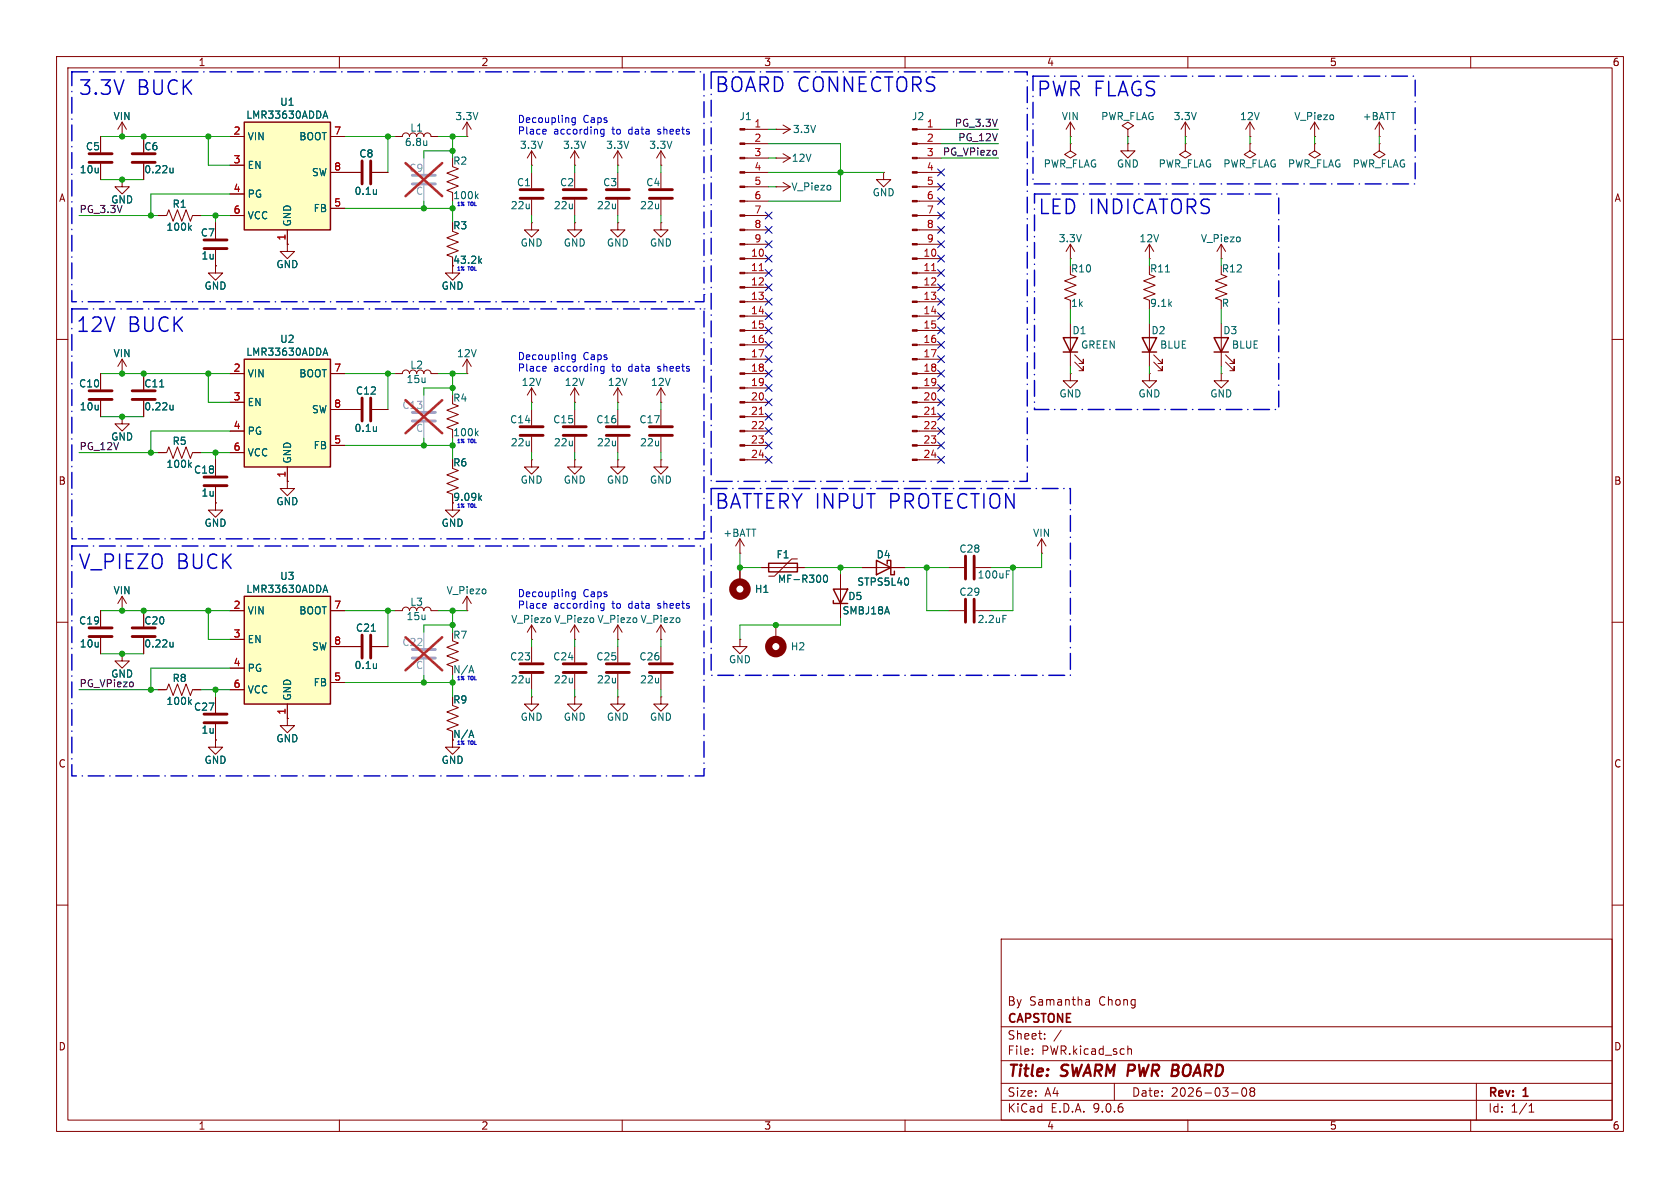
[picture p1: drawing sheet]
<svg xmlns="http://www.w3.org/2000/svg" width="297mm" height="210mm" viewBox="0 0 297 210" stroke-linecap="round" stroke-linejoin="round" font-family="sans-serif">
<g fill="none" stroke="#840000" stroke-width=".18">
<path d="M10 10h277v190h-277zM12 12h273v186h-273zM60 10v2M110 10v2M160 10v2M210 10v2M260 10v2M80 29.5l1 .3-2 .8 2 .8-2 .7 2 .8-2 .8 1 .3M109.2 39.4v1.2h1.3l-1.3 1.3-1.3-1.3h1.3M109.2 39.4h.1M109.2 29.2h.1M109.2 26.7v2.5"/>
<path d="M109.2 30.5v2.8M109.2 35.3v2.8M109.2 26.7l-.7 1.2M109.2 26.7l.8 1.2M131.7 22.9h4.2M131.7 25.4h4.2M131.7 27.9h4.2M131.7 30.5h4.2M131.7 33h4.2M131.7 35.6h4.2M131.7 38.1h4.2M189.2 24.1h.1"/>
<path d="M189.2 25.4v1.3l1 .6-1 .6-1-.6 1-.6M189.2 25.4h.1M189.2 21.6v2.5M189.2 21.6l-.7 1.3M189.2 21.6l.8 1.3M199.4 25.4v1.3h1.3l-1.3 1.2-1.3-1.2h1.3M199.4 25.4h.1M199.4 22.9l1-.7-1-.6-1 .6 1 .7v1.2M199.4 24.1h.1M232.4 24.1h.1M232.4 21.6l-.8 1.3M232.4 21.6l.8 1.3"/>
<path d="M232.4 21.6v2.5M243.8 24.1h.1M243.8 25.4v1.3l1.1 .6-1.1 .6-1-.6 1-.6M243.8 25.4h.1M243.8 21.6l-.7 1.3M243.8 21.6l.8 1.3M243.8 21.6v2.5M80 40.9l1 .4-2 .7 2 .8-2 .8 2 .7-2 .8 1 .4M80 47v1.3h1.3l-1.3 1.2-1.3-1.2h1.3M131.7 40.6h4.2M131.7 43.2h4.2M131.7 45.7h4.2"/>
<path d="M131.7 48.3h4.2M131.7 50.8h4.2M131.7 53.3h4.2M131.7 55.9h4.2M131.7 58.4h4.2M189.2 57.2v7.6M10 60h2M82.5 66h.1M82.5 63.5l-.7 1.3M82.5 63.5l.8 1.3M82.5 63.5v2.5M94 71.1h.1"/>
<path d="M94 68.6l-.8 1.3M94 68.6l.7 1.3M94 68.6v2.5M101.6 71.1h.1M101.6 68.6l-.8 1.3M101.6 68.6l.8 1.3M101.6 68.6v2.5M109.2 72.4v2.8M109.2 77.2v2.8M131.7 61h4.2M131.7 63.5h4.2M131.7 66h4.2"/>
<path d="M131.7 68.6h4.2M131.7 71.1h4.2M131.7 73.7h4.2M131.7 76.2h4.2M131.7 78.7h4.2M189.2 66v1.3h1.3l-1.3 1.3-1.2-1.3h1.2M189.2 66h.1M190 64l1.5 1.5v-.7v.7h-.7M190 62.7l1.5 1.6v-.8v.8h-.7M203.2 66v1.3h1.3l-1.3 1.3-1.3-1.3h1.3M203.2 66h.1M215.9 66v1.3h1.3l-1.3 1.3-1.3-1.3h1.3"/>
<path d="M215.9 66h.1M285 60h2M130.8 97.8h.1M130.8 95.3l-.8 1.2M130.8 95.3l.8 1.2M130.8 95.3v2.5M131.7 81.3h4.2M141 98.8h-1l-3.1 3.1h-1M184.1 97.8h.1M184.1 95.3l-.7 1.2M184.1 95.3l.8 1.2M184.1 95.3v2.5"/>
<path d="M10 110h2M17.8 108v2.7M17.8 112.8v2.8M21.6 115.6v1.2h1.3l-1.3 1.3-1.3-1.3h1.3M21.6 115.6h.1M21.6 108h.1M21.6 105.4l-.8 1.3M21.6 105.4l.8 1.3M21.6 105.4v2.6M25.4 108v2.7M25.4 112.8v2.8M61 114.3h2.8"/>
<path d="M65.8 114.3h2.8M69.8 108h1.3a.64 .64 0 0 1 .7-.7 .64 .64 0 0 1 .6 .7 .64 .64 0 0 1 .6-.7 .64 .64 0 0 1 .7 .7 .64 .64 0 0 1 .6-.7 .64 .64 0 0 1 .6 .7 .64 .64 0 0 1 .7-.7 .64 .64 0 0 1 .6 .7h1.3M80 113.3l1 .4-2 .7 2 .8-2 .8 2 .7-2 .8 1 .4M82.5 108h.1M82.5 105.4v2.6M82.5 105.4l-.7 1.3M82.5 105.4l.8 1.3M94 114.3v2.8M94 119.1v2.8M101.6 114.3v2.8M101.6 119.1v2.8M116.8 113h.1"/>
<path d="M116.8 110.5l-.7 1.3M116.8 110.5l.8 1.3M116.8 110.5v2.5M116.8 114.3v2.8M116.8 119.1v2.8M130.8 113v1.3h1.3l-1.3 1.3-1.3-1.3h1.3M130.8 113h.1M130.8 100.3v2.6M134.6 100.3h7.6M137.2 110.5v2.5M148.6 101.6v7.6M152.4 100.3h7.6"/>
<path d="M167.6 100.3h2.8M167.6 108h2.8M172.5 100.3h2.8M172.5 108h2.8M285 110h2M27.9 121.9h1.6l.3-1 .8 2 .8-2 .7 2 .8-2 .8 2 .3-1h1.6M38.1 130.8v1.3h1.3l-1.3 1.3-1.3-1.3h1.3M38.1 130.8h.1M38.1 123.2v2.8M38.1 128v2.8M80 130.8v1.3h1.3l-1.3 1.3-1.3-1.3h1.3M80 124.7l1 .4-2 .8 2 .7-2 .8 2 .7-2 .8 1 .4"/>
<path d="M94 123.2v1.3h1.2l-1.2 1.2-1.3-1.2h1.3M94 123.2h.1M116.8 123.2v1.3h1.3l-1.3 1.2-1.2-1.2h1.2M116.8 123.2h.1M10 160h2M177 166h108v32h-108zM192.1 176.7h.3l.2 .2v.8M192.6 177.6l-.5 .1M192.6 177.1h-.5M285 160h2M60 198v2M110 198v2"/>
<path d="M160 198v2M177 194.5h108M177 191.5h108M177 187.5h108M177 181.5h108M182.5 186.3v.1M182.5 185.5v.1M184.7 183.6v.1M184.7 182.8v.1M187.6 182.1l-1.3 2M197 191.5v3M199.4 185.5l.2-.1 .4 .1v.9"/>
<path d="M210 198v2M217.7 193.2h1.2M219.7 192.4l.2-.1a.81 .81 0 0 1 .6 .6 .81 .81 0 0 1-.3 .8l-.2 .1a.81 .81 0 0 1-.3-1.4zM221.2 192.9l-.2-.2 .2-.4 .5 .1 .1 .2-.3 .3M221.2 192.9l-.2 .3v.5l.2 .1 .5-.1 .1-.2-.1-.4-.2-.2M221.2 192.9h.3M260 198v2M261 191.5v6.5M270.3 196.6h.9M270.3 195.5l.4-.4v1.5"/>
</g>
<path d="M207.2 189.2h.7M207.4 188.2h.6M207.9 189.2l.3 .1M208.1 190.1l-1 .1M208.1 189.1l-.2 .1" fill="none" stroke="#840000" stroke-width=".4"/>
<g fill="#840000" stroke="#840000" stroke-width=".18">
<path d="M130.8 22.7h.9v.3h-.9z"/>
<path d="M130.8 25.3h.9v.2h-.9z"/>
<path d="M130.8 27.8h.9v.3h-.9z"/>
<path d="M130.8 30.4h.9v.2h-.9z"/>
<path d="M130.8 32.9h.9v.2h-.9z"/>
<path d="M130.8 35.4h.9v.3h-.9z"/>
<path d="M130.8 38h.9v.2h-.9z"/>
<path d="M130.8 40.5h.9v.3h-.9z"/>
<path d="M130.8 43.1h.9v.2h-.9z"/>
<path d="M130.8 45.6h.9v.2h-.9z"/>
<path d="M130.8 48.1h.9v.3h-.9z"/>
<path d="M130.8 50.7h.9v.2h-.9z"/>
<path d="M130.8 53.2h.9v.3h-.9z"/>
<path d="M130.8 55.8h.9v.2h-.9z"/>
<path d="M130.8 58.3h.9v.2h-.9z"/>
<path d="M130.8 60.8h.9v.3h-.9z"/>
<path d="M130.8 63.4h.9v.2h-.9z"/>
<path d="M130.8 65.9h.9v.3h-.9z"/>
<path d="M130.8 68.5h.9v.2h-.9z"/>
<path d="M130.8 71h.9v.2h-.9z"/>
<path d="M130.8 73.5h.9v.3h-.9z"/>
<path d="M130.8 76.1h.9v.2h-.9z"/>
<path d="M130.8 78.6h.9v.3h-.9z"/>
<path d="M130.8 81.2h.9v.2h-.9z"/>
</g>
<path d="M134.2 47.8h.8M134.2 73.2h.8" fill="none" stroke="#a90000" stroke-width=".18"/>
<g fill="none" stroke="#840000" stroke-width=".51">
<path d="M107.2 33.5h4.1M107.2 35.1h4.1M107.2 75.4h4.1M107.2 77h4.1M170.7 98.3v4.1M172.2 98.3v4.1M15.7 111h4.1M15.7 112.5h4.1M23.4 111h4M23.4 112.5h4M64 112.3v4M65.5 112.3v4"/>
<path d="M91.9 117.3h4.1M91.9 118.9h4.1M99.6 117.3h4M99.6 118.9h4M114.8 117.3h4.1M114.8 118.9h4.1M170.7 105.9v4.1M172.2 105.9v4.1M36.1 126.2h4M36.1 127.8h4"/>
</g>
<g fill="none" stroke="#006464" stroke-width=".18">
<path d="M84.2 34.6l.3 .5M84.5 34.3l-.4 .5M84.8 46.1l.3 .5M85.1 45.7l-.4 .5M30.6 113.5v.9M30.6 114.3l-.4 .1M65.6 111.6h.8M66.6 117.3v.9M66.6 118.1h-.1M83 118.6h.6M83.3 117.7l.4 1.2M145.7 101.8l.2-.1a.68 .68 0 0 1 .4 .6 .68 .68 0 0 1-.4 .6l-.2-.1-.1-.3z"/>
<path d="M160.5 102.3l.1 .4-.1 .6M177.3 108.8h.6M177.9 101.5h.4M177.9 100.9h.6M33.5 124l.3 .5M33.8 123.7l-.4 .5M83 130h.6M83.3 129.1l.4 1.3"/>
</g>
<path d="M188 59.7h2.5l-1.3 2.5zM188 62.2h2.5M135.9 99.6h5.1v1.5h-5.1zM154.9 99.1l2.6 1.2-2.6 1.3zM156.8 99.7v-.6h.7v2.5h.6v-.6M147.3 106.2v.5h2.6M147.3 104.1h2.6l-1.3 2.6z" fill="none" stroke="#840000" stroke-width=".25"/>
<g fill="none" stroke="#840000" stroke-width="1.3">
<circle cx="130.8" cy="104.1" r="1.27"/>
<circle cx="137.2" cy="114.3" r="1.27"/>
</g>
<path d="M72.9 72.9h4.1M72.9 74.4h4.1M72.9 114.8h4.1M72.9 116.3h4.1" fill="none" stroke="#a1a1a1" stroke-width=".51"/>
<path d="M74.9 69.9v2.7M74.9 74.7v2.8M74.9 111.8v2.8M74.9 116.6v2.8" fill="none" stroke="#a1a1a1" stroke-width=".18"/>
<path d="M71.7 70.7l6.5 5.9M78.2 70.7l-6.5 5.9M71.7 112.6l6.5 5.9M78.2 112.6l-6.5 5.9" fill="none" stroke="#e12e31" stroke-width=".46"/>
<path d="M43.2 105.4h15.2v19.1h-15.2z" fill="#ffffc2"/>
<path d="M43.2 105.4h15.2v19.1h-15.2z" fill="none" stroke="#840000" stroke-width=".25"/>
<g fill="none" stroke="#840000" stroke-width=".18">
<path d="M17.8 24.1v2.8M17.8 29v2.8M21.6 24.1h.1M21.6 31.8v1.2h1.3l-1.3 1.3-1.3-1.3h1.3M21.6 31.8h.1M21.6 21.6l-.8 1.3M21.6 21.6l.8 1.3M21.6 21.6v2.5M25.4 24.1v2.8M25.4 29v2.8M27.9 38.1h1.6l.3-1 .8 2 .8-2 .7 2 .8-2 .8 2 .3-1h1.6M38.1 39.4v2.8"/>
<path d="M61 30.5h2.8M65.8 30.5h2.8M69.8 24.1h1.3a.64 .64 0 0 1 .7-.6 .64 .64 0 0 1 .6 .6 .64 .64 0 0 1 .6-.6 .64 .64 0 0 1 .7 .6 .64 .64 0 0 1 .6-.6 .64 .64 0 0 1 .6 .6 .64 .64 0 0 1 .7-.6 .64 .64 0 0 1 .6 .6h1.3M82.5 24.1h.1M82.5 21.6l-.7 1.3M82.5 21.6l.8 1.3M82.5 21.6v2.5M116.8 29.2h.1M116.8 39.4v1.2h1.3l-1.3 1.3-1.2-1.3h1.2M116.8 39.4h.1M116.8 26.7l-.7 1.2M116.8 26.7l.8 1.2"/>
<path d="M116.8 26.7v2.5M116.8 30.5v2.8M116.8 35.3v2.8M137.2 33h.1M137.2 27.9h.1M137.2 22.9h.1M137.2 22.9h2.5M137.2 27.9h2.5M137.2 33h2.5M138.4 32.3l1.3 .7M138.4 27.2l1.3 .7M138.4 22.1l1.3 .8"/>
<path d="M139.7 33l-1.3 .8M139.7 27.9l-1.3 .8M139.7 22.9l-1.3 .7M156.2 30.5v1.3h1.3l-1.3 1.2-1.3-1.2h1.3M156.2 30.5h.1M162.2 30.5h4.2M162.2 22.9h4.2M162.2 25.4h4.2M162.2 27.9h4.2M162.2 33h4.2M162.2 35.6h4.2M162.2 38.1h4.2"/>
<path d="M221 24.1h.1M221 21.6l-.8 1.3M221 21.6l.7 1.3M221 21.6v2.5M232.4 25.4v1.3l1 .6-1 .6-1-.6 1-.6M232.4 25.4h.1M38.1 47v1.3h1.3l-1.3 1.2-1.3-1.2h1.3M38.1 47h.1M38.1 44.2v2.8M50.8 43.2v1.3h1.3l-1.3 1.2-1.3-1.2h1.3M50.8 43.2h.1M162.2 40.6h4.2"/>
<path d="M162.2 43.2h4.2M162.2 45.7h4.2M162.2 48.3h4.2M162.2 50.8h4.2M162.2 53.3h4.2M162.2 55.9h4.2M162.2 58.4h4.2M17.8 66v2.8M17.8 70.9v2.8M21.6 66h.1M21.6 73.7v1.2h1.3l-1.3 1.3-1.3-1.3h1.3M21.6 73.7h.1"/>
<path d="M21.6 63.5v2.5M21.6 63.5l-.8 1.3M21.6 63.5l.8 1.3M25.4 66v2.8M25.4 70.9v2.8M61 72.4h2.8M65.8 72.4h2.8M69.8 66h1.3a.64 .64 0 0 1 .7-.6 .64 .64 0 0 1 .6 .6 .64 .64 0 0 1 .6-.6 .64 .64 0 0 1 .7 .6 .64 .64 0 0 1 .6-.6 .64 .64 0 0 1 .6 .6 .64 .64 0 0 1 .7-.6 .64 .64 0 0 1 .6 .6h1.3M94 72.4v2.8M94 77.2v2.8M101.6 72.4v2.8M101.6 77.2v2.8"/>
<path d="M116.8 72.4v2.8M116.8 77.2v2.8M162.2 66h4.2M162.2 61h4.2M162.2 63.5h4.2M162.2 68.6h4.2M162.2 71.1h4.2M162.2 73.7h4.2M162.2 76.2h4.2M162.2 78.7h4.2M50.8 85.1v1.3h1.3l-1.3 1.2-1.3-1.2h1.3M50.8 85.1h.1"/>
<path d="M80 82.8l1 .4-2 .7 2 .8-2 .8 2 .7-2 .8 1 .4M80 88.9v1.3h1.3l-1.3 1.2-1.3-1.2h1.3M94 81.3v1.3h1.2l-1.2 1.2-1.3-1.2h1.3M94 81.3h.1M109.2 81.3v1.3h1.3l-1.3 1.2-1.3-1.2h1.3M109.2 81.3h.1M116.8 81.3v1.3h1.3l-1.3 1.2-1.2-1.2h1.2M116.8 81.3h.1M162.2 81.3h4.2M40.6 108h2.6M40.6 113h2.6M40.6 118.1h2.6"/>
<path d="M58.4 108h2.6M58.4 114.3h2.6M94 113h.1M94 110.5v2.5M94 110.5l-.8 1.3M94 110.5l.7 1.3M40.6 121.9h2.6M50.8 127v1.3h1.3l-1.3 1.2-1.3-1.2h1.3M50.8 127h.1M50.8 124.5v2.5M58.4 120.7h2.6M109.2 123.2v1.3h1.3l-1.3 1.2-1.3-1.2h1.3"/>
<path d="M109.2 123.2h.1"/>
</g>
<g fill="none" stroke="#006464" stroke-width=".18">
<path d="M30.6 29.7v.9M30.6 30.4l-.4 .2M33.8 39.9l-.4 .4M66.6 33.5v.9M66.6 34.2l-.1 .1M75.4 24.9v.8M75.4 25.6v.1M33.5 40.2l.3 .5M28.2 68.4h.8M30.6 71.6v.9M30.6 72.3l-.4 .2M66.6 75.4v.9"/>
<path d="M66.6 76.2h-.1M84.8 88l.3 .5M85.1 87.6l-.4 .5M57.2 104.4h.6M57.5 103.4l.4 1.3"/>
</g>
<g fill="none" stroke="#840000" stroke-width=".51">
<path d="M15.7 27.2h4.1M15.7 28.7h4.1M23.4 27.2h4M23.4 28.7h4M64 28.4v4.1M65.5 28.4v4.1M114.8 33.5h4.1M114.8 35.1h4.1M36.1 42.4h4M36.1 43.9h4M15.7 69.1h4.1M15.7 70.6h4.1"/>
<path d="M23.4 69.1h4M23.4 70.6h4M64 70.4v4M65.5 70.4v4M91.9 75.4h4.1M91.9 77h4.1M99.6 75.4h4M99.6 77h4M114.8 75.4h4.1M114.8 77h4.1"/>
</g>
<g fill="#840000" stroke="#840000" stroke-width=".18">
<path d="M161.3 22.7h.9v.3h-.9z"/>
<path d="M161.3 25.3h.9v.2h-.9z"/>
<path d="M161.3 27.8h.9v.3h-.9z"/>
<path d="M161.3 30.4h.9v.2h-.9z"/>
<path d="M161.3 32.9h.9v.2h-.9z"/>
<path d="M161.3 35.4h.9v.3h-.9z"/>
<path d="M161.3 38h.9v.2h-.9z"/>
<path d="M161.3 40.5h.9v.3h-.9z"/>
<path d="M161.3 43.1h.9v.2h-.9z"/>
<path d="M161.3 45.6h.9v.2h-.9z"/>
<path d="M161.3 48.1h.9v.3h-.9z"/>
<path d="M161.3 50.7h.9v.2h-.9z"/>
<path d="M161.3 53.2h.9v.3h-.9z"/>
<path d="M161.3 55.8h.9v.2h-.9z"/>
<path d="M161.3 58.3h.9v.2h-.9z"/>
<path d="M161.3 60.8h.9v.3h-.9z"/>
<path d="M161.3 63.4h.9v.2h-.9z"/>
<path d="M161.3 65.9h.9v.3h-.9z"/>
<path d="M161.3 68.5h.9v.2h-.9z"/>
<path d="M161.3 71h.9v.2h-.9z"/>
<path d="M161.3 73.5h.9v.3h-.9z"/>
<path d="M161.3 76.1h.9v.2h-.9z"/>
<path d="M161.3 78.6h.9v.3h-.9z"/>
<path d="M161.3 81.2h.9v.2h-.9z"/>
</g>
<path d="M164.7 47.8h.7M164.7 73.2h.7" fill="none" stroke="#a90000" stroke-width=".18"/>
<path d="M43.2 21.6h15.2v19h-15.2z" fill="#ffffc2"/>
<path d="M43.2 21.6h15.2v19h-15.2z" fill="none" stroke="#840000" stroke-width=".25"/>
<path d="M40.6 24.1h2.6M40.6 29.2h2.6M40.6 34.3h2.6M40.6 38.1h2.6M58.4 24.1h2.6M58.4 30.5h2.6M58.4 36.8h2.6M50.8 40.6v2.6" fill="none" stroke="#840000" stroke-width=".18"/>
<path d="M57.5 19.6l.4 1.3M57.2 20.5h.6" fill="none" stroke="#006464" stroke-width=".18"/>
<path d="M43.2 63.5h15.2v19.1h-15.2z" fill="#ffffc2"/>
<path d="M201.9 59.7h2.6l-1.3 2.5zM214.6 59.7h2.6l-1.3 2.5zM43.2 63.5h15.2v19.1h-15.2zM201.9 62.2h2.6M214.6 62.2h2.6" fill="none" stroke="#840000" stroke-width=".25"/>
<g fill="none" stroke="#840000" stroke-width=".18">
<path d="M17.8 24.1v2.8M17.8 29v2.8M21.6 31.8h.1M21.6 24.1h.1M25.4 24.1v2.8M25.4 29v2.8M27.9 38.1h1.3M34.3 38.1h1.3M38.1 39.4v2.8M40.6 24.1h2.6M40.6 29.2h2.6M40.6 34.3h2.6"/>
<path d="M40.6 38.1h2.6M58.4 24.1h2.6M58.4 30.5h5.4M58.4 36.8h2.6M65.8 30.5h2.8M94 39.4v1.2h1.2l-1.2 1.3-1.3-1.3h1.3M94 39.4h.1M94 29.2h.1M94 26.7v2.5M94 30.5v2.8M94 35.3v2.8M94 26.7l-.8 1.2"/>
<path d="M94 26.7l.7 1.2M101.6 39.4v1.2h1.3l-1.3 1.3-1.3-1.3h1.3M101.6 39.4h.1M101.6 29.2h.1M101.6 26.7v2.5M101.6 30.5v2.8M101.6 35.3v2.8M101.6 26.7l-.8 1.2M101.6 26.7l.8 1.2M209.5 24.1h.1M209.5 25.4v1.3l1.1 .6-1.1 .6-1-.6 1-.6M209.5 25.4h.1"/>
<path d="M209.5 21.6l-.7 1.3M209.5 21.6l.8 1.3M209.5 21.6v2.5M221 25.4v1.3l1 .6-1 .6-1-.6 1-.6M221 25.4h.1M38.1 47h.1M38.1 44.2v2.8M50.8 43.2h.1M50.8 40.6v2.6M189.2 45.7h.1M189.2 48.5l1 .4-2 .8 2 .7-2 .8 2 .7-2 .8 1 .4M189.2 43.2l-.7 1.3"/>
<path d="M189.2 43.2l.8 1.3M189.2 43.2v2.5M203.2 45.7h.1M203.2 48.5l1 .4-2 .8 2 .7-2 .8 2 .7-2 .8 1 .4M203.2 43.2l-.8 1.3M203.2 43.2l.8 1.3M203.2 43.2v2.5M203.2 57.2v7.6M215.9 48.5l1 .4-2 .8 2 .7-2 .8 2 .7-2 .8 1 .4M215.9 45.7h.1M215.9 43.2l-.8 1.3M215.9 43.2l.8 1.3"/>
<path d="M215.9 43.2v2.5M215.9 57.2v7.6M17.8 66v2.8M17.8 70.9v2.8M21.6 73.7h.1M21.6 66h.1M25.4 66v2.8M25.4 70.9v2.8M40.6 66h2.6M40.6 71.1h2.6M40.6 76.2h2.6M58.4 66h2.6"/>
<path d="M58.4 72.4h5.4M58.4 78.7h2.6M65.8 72.4h2.8M80 71.4l1 .4-2 .7 2 .8-2 .7 2 .8-2 .8 1 .3M109.2 71.1h.1M109.2 68.6v2.5M109.2 68.6l-.7 1.3M109.2 68.6l.8 1.3M116.8 71.1h.1M116.8 68.6l-.7 1.3M116.8 68.6l.8 1.3M116.8 68.6v2.5"/>
<path d="M204 64l1.5 1.5v-.7v.7h-.8M204 62.7l1.5 1.6v-.8v.8h-.8M216.7 64l1.5 1.5v-.7v.7h-.8M216.7 62.7l1.5 1.6v-.8v.8h-.8M27.9 80h1.6l.3-1 .8 2 .8-2 .7 2 .8-2 .8 2 .3-1h1.6M38.1 88.9v1.3h1.3l-1.3 1.2-1.3-1.2h1.3M38.1 88.9h.1M38.1 81.3v2.8M38.1 86.1v2.8M40.6 80h2.6M50.8 85.1h.1M50.8 82.6v2.5"/>
<path d="M101.6 81.3v1.3h1.3l-1.3 1.2-1.3-1.2h1.3M101.6 81.3h.1M17.8 108v2.7M17.8 112.8v2.8M21.6 108h.1M21.6 115.6h.1M25.4 108v2.7M25.4 112.8v2.8M40.6 108h2.6M40.6 113h2.6M40.6 118.1h2.6M58.4 108h2.6"/>
<path d="M58.4 114.3h5.4M65.8 114.3h2.8M101.6 113h.1M101.6 110.5l-.8 1.3M101.6 110.5l.8 1.3M101.6 110.5v2.5M109.2 113h.1M109.2 110.5v2.5M109.2 114.3v2.8M109.2 119.1v2.8M109.2 110.5l-.7 1.3M109.2 110.5l.8 1.3"/>
<path d="M130.8 100.3v2.6M134.6 100.3h1.3M141 100.3h1.2M148.6 101.6v2.5M148.6 106.7v2.5M152.4 100.3h2.5M157.5 100.3h2.5M27.9 121.9h1.3M34.3 121.9h1.3M38.1 130.8h.1M38.1 123.2v2.8M38.1 128v2.8"/>
<path d="M40.6 121.9h2.6M50.8 127h.1M50.8 124.5v2.5M58.4 120.7h2.6M101.6 123.2v1.3h1.3l-1.3 1.2-1.3-1.2h1.3M101.6 123.2h.1"/>
</g>
<g fill="none" stroke="#006464" stroke-width=".18">
<path d="M57.5 19.6l.4 1.3M30.6 29.7v.9M30.6 30.4l-.4 .2M33.8 39.9l-.4 .4M57.2 20.5h.6M66.6 33.5v.9M66.6 34.2l-.1 .1M33.5 40.2l.3 .5M84.8 46.1l.3 .5M85.1 45.7l-.4 .5M206 48.1h.8M28.2 68.4h.8"/>
<path d="M30.6 71.6v.9M30.6 72.3l-.4 .2M57.2 62.4h.6M57.5 61.5l.4 1.3M66.6 75.4v.9M66.6 76.2h-.1M84.2 76.5l.3 .5M84.5 76.2l-.4 .5M33.5 82.1l.3 .5M33.8 81.8l-.4 .5M84.8 88l.3 .5M85.1 87.6l-.4 .5"/>
<path d="M30.6 113.5v.9M30.6 114.3l-.4 .1M57.2 104.4h.6M57.5 103.4l.4 1.3M65.6 111.6h.8M66.6 117.3v.9M66.6 118.1h-.1M145.7 101.8l.2-.1a.68 .68 0 0 1 .4 .6 .68 .68 0 0 1-.4 .6l-.2-.1-.1-.3zM160.5 102.3l.1 .4-.1 .6M33.5 124l.3 .5M33.8 123.7l-.4 .5M83 130h.6"/>
<path d="M83.3 129.1l.4 1.3"/>
</g>
<path d="M91.9 33.5h4.1M91.9 35.1h4.1M99.6 33.5h4M99.6 35.1h4M36.1 84.3h4M36.1 85.9h4M107.2 117.3h4.1M107.2 118.9h4.1" fill="none" stroke="#840000" stroke-width=".51"/>
<path d="M72.9 31h4.1M72.9 32.5h4.1" fill="none" stroke="#a1a1a1" stroke-width=".51"/>
<path d="M74.9 27.9v2.8M74.9 32.8v2.8" fill="none" stroke="#a1a1a1" stroke-width=".18"/>
<path d="M71.7 28.8l6.5 5.9M78.2 28.8l-6.5 5.9" fill="none" stroke="#e12e31" stroke-width=".46"/>
<g fill="none" stroke="#009600" stroke-width=".18">
<path d="M14 38.1h13.9M17.8 31.8h7.6M17.8 24.1h22.8M35.6 38.1h5M36.8 24.1v5.1h3.8M38.1 38.1v1.3M40.6 34.3h-13.9v3.8M61 24.1h8.8M61 36.8h19M68.6 24.1v6.4M74.9 35.6v1.2M77.5 24.1h5"/>
<path d="M80 24.1v3.8M80 35.6v3.8M80 26.7h-5.1v1.2M94 29.2v1.3M94 38.1v1.3M101.6 29.2v1.3M101.6 38.1v1.3M109.2 29.2v1.3M109.2 38.1v1.3M116.8 29.2v1.3M116.8 38.1v1.3M135.9 33h1.3"/>
<path d="M135.9 25.4h12.7v10.2h-12.7M135.9 30.5h20.3M135.9 27.9h1.3M135.9 22.9h1.3M166.4 27.9h10.1M166.4 25.4h10.1M166.4 22.9h10.1M189.2 24.1v1.3M199.4 24.1v1.3M209.5 24.1v1.3M221 24.1v1.3M232.4 24.1v1.3"/>
<path d="M243.8 24.1v1.3M189.2 45.7v1.3M189.2 54.6v2.6M203.2 45.7v1.3M203.2 54.6v2.6M215.9 45.7v1.3M215.9 54.6v2.6M17.8 66h22.8M17.8 73.7h7.6M36.8 66v5.1h3.8M40.6 76.2h-13.9v3.8M61 66h8.8"/>
<path d="M61 78.7h19M68.6 66v6.4M74.9 77.5v1.2M77.5 66h5M80 66v3.9M80 77.5v3.8M80 68.6h-5.1v1.3M94 71.1v1.3M101.6 71.1v1.3M109.2 71.1v1.3M116.8 71.1v1.3M189.2 64.8v1.2"/>
<path d="M203.2 64.8v1.2M215.9 64.8v1.2M14 80h13.9M35.6 80h5M38.1 80v1.3M94 80v1.3M101.6 80v1.3M109.2 80v1.3M116.8 80v1.3M130.8 97.8v2.5h3.8M184.1 97.8v2.5h-8.8M17.8 108h22.8"/>
<path d="M17.8 115.6h7.6M36.8 108v5h3.8M40.6 118.1h-13.9v3.8M61 108h8.8M68.6 108v6.3M74.9 119.4v1.3M77.5 108h5M80 108v3.8M80 119.4v3.8M80 110.5h-5.1v1.3M94 113v1.3M101.6 113v1.3"/>
<path d="M109.2 113v1.3M116.8 113v1.3M142.2 100.3h10.2M148.6 109.2v1.3h-17.8v2.5M148.6 100.3v1.3M160 100.3h7.6M163.8 100.3v7.7h3.8M179.1 100.3v7.7h-3.8M14 121.9h13.9M35.6 121.9h5M38.1 121.9v1.3M61 120.7h19"/>
<path d="M94 121.9v1.3M101.6 121.9v1.3M109.2 121.9v1.3M116.8 121.9v1.3"/>
</g>
<g fill="none" stroke="#000084" stroke-width=".18">
<path d="M135.3 37.5l1.2 1.2M136.5 37.5l-1.2 1.2M165.8 35l1.2 1.2M165.8 32.4l1.2 1.2M165.8 29.9l1.2 1.2M165.8 37.5l1.2 1.2M167 35l-1.2 1.2M167 32.4l-1.2 1.2M167 37.5l-1.2 1.2M167 29.9l-1.2 1.2M135.3 52.7l1.2 1.2M135.3 57.8l1.2 1.2"/>
<path d="M135.3 42.6l1.2 1.2M135.3 55.3l1.2 1.2M135.3 40l1.2 1.2M135.3 47.7l1.2 1.2M135.3 45.1l1.2 1.2M135.3 50.2l1.2 1.2M136.5 52.7l-1.2 1.2M136.5 57.8l-1.2 1.2M136.5 42.6l-1.2 1.2M136.5 55.3l-1.2 1.2M136.5 40l-1.2 1.2M136.5 47.7l-1.2 1.2"/>
<path d="M136.5 45.1l-1.2 1.2M136.5 50.2l-1.2 1.2M165.8 47.7l1.2 1.2M165.8 45.1l1.2 1.2M165.8 52.7l1.2 1.2M165.8 57.8l1.2 1.2M165.8 55.3l1.2 1.2M165.8 40l1.2 1.2M165.8 42.6l1.2 1.2M165.8 50.2l1.2 1.2M167 47.7l-1.2 1.2M167 45.1l-1.2 1.2"/>
<path d="M167 52.7l-1.2 1.2M167 40l-1.2 1.2M167 57.8l-1.2 1.2M167 55.3l-1.2 1.2M167 42.6l-1.2 1.2M167 50.2l-1.2 1.2M135.3 70.5l1.2 1.2M135.3 68l1.2 1.2M135.3 62.9l1.2 1.2M135.3 65.4l1.2 1.2M135.3 75.6l1.2 1.2M135.3 73.1l1.2 1.2"/>
<path d="M135.3 60.4l1.2 1.2M135.3 78.1l1.2 1.2M136.5 78.1l-1.2 1.2M136.5 70.5l-1.2 1.2M136.5 65.4l-1.2 1.2M136.5 62.9l-1.2 1.2M136.5 68l-1.2 1.2M136.5 75.6l-1.2 1.2M136.5 73.1l-1.2 1.2M136.5 60.4l-1.2 1.2M165.8 73.1l1.2 1.2M165.8 65.4l1.2 1.2"/>
<path d="M165.8 68l1.2 1.2M165.8 75.6l1.2 1.2M165.8 60.4l1.2 1.2M165.8 70.5l1.2 1.2M165.8 78.1l1.2 1.2M165.8 62.9l1.2 1.2M167 73.1l-1.2 1.2M167 65.4l-1.2 1.2M167 68l-1.2 1.2M167 75.6l-1.2 1.2M167 60.4l-1.2 1.2M167 70.5l-1.2 1.2"/>
<path d="M167 78.1l-1.2 1.2M167 62.9l-1.2 1.2M135.3 80.7l1.2 1.2M136.5 80.7l-1.2 1.2M165.8 80.7l1.2 1.2M167 80.7l-1.2 1.2"/>
</g>
<g fill="none" stroke="#0000c2" stroke-width=".18">
<path d="M96.5 23.6l-.1 .1M96.5 22.9l.1 .3-.6 .1M101.7 20.8v1l-.2 .3-.3-.1M101.7 20.9l-.4-.1-.2 .3 .1 .5h.5M106.3 22.9l-.1 .2v.5l.2 .1 .4-.1M106.8 22.9v1l-.3 .2h-.3M124.5 52.1h.1M124.5 54.6h.1M96.5 64.8l.1 .3-.6 .1M96.5 65.6h-.1M101.7 62.7v1.1l-.2 .2-.3-.1M101.7 62.8l-.4-.1-.2 .3 .1 .5h.5"/>
<path d="M106.3 64.8l-.1 .2v.5l.2 .1h.4M106.8 64.8v1l-.3 .2h-.3M124.5 94h.1M96.5 106.7l.1 .3-.6 .1M96.5 107.5h-.1M101.7 104.6v1.1l-.2 .2-.3-.1M101.7 104.7l-.4-.1-.2 .3 .1 .5h.5M106.3 106.7l-.1 .2v.5l.2 .1h.4M106.8 106.7v1l-.3 .2h-.3M124.5 135.9h.1"/>
</g>
<path d="M12.7 12.7h111.8v40.6h-111.8zM125.7 12.7h55.9v72.4h-55.9zM182.6 13.5h67.6v19h-67.6zM182.9 34.3h43.2v38.1h-43.2zM12.7 54.6h111.8v40.7h-111.8zM12.7 96.5h111.8v40.7h-111.8zM125.7 86.4h63.5v33h-63.5z" fill="none" stroke="#0000c2" stroke-width=".25" stroke-dasharray="2.8 1 .1 1"/>
<g fill="#009600" stroke="#009600" stroke-width=".18">
<circle cx="80" cy="36.8" r=".46"/>
<circle cx="74.9" cy="36.8" r=".46"/>
<circle cx="80" cy="24.1" r=".46"/>
<circle cx="137.2" cy="110.5" r=".46"/>
<circle cx="130.8" cy="100.3" r=".46"/>
<circle cx="163.8" cy="100.3" r=".46"/>
<circle cx="179.1" cy="100.3" r=".46"/>
<circle cx="148.6" cy="100.3" r=".46"/>
<circle cx="148.6" cy="30.5" r=".46"/>
<circle cx="80" cy="68.6" r=".46"/>
<circle cx="80" cy="78.7" r=".46"/>
<circle cx="80" cy="66" r=".46"/>
<circle cx="38.1" cy="38.1" r=".46"/>
<circle cx="21.6" cy="31.8" r=".46"/>
<circle cx="36.8" cy="66" r=".46"/>
<circle cx="26.7" cy="80" r=".46"/>
<circle cx="25.4" cy="66" r=".46"/>
<circle cx="38.1" cy="80" r=".46"/>
<circle cx="25.4" cy="24.1" r=".46"/>
<circle cx="36.8" cy="24.1" r=".46"/>
<circle cx="21.6" cy="24.1" r=".46"/>
<circle cx="26.7" cy="38.1" r=".46"/>
<circle cx="36.8" cy="108" r=".46"/>
<circle cx="21.6" cy="108" r=".46"/>
<circle cx="25.4" cy="108" r=".46"/>
<circle cx="26.7" cy="121.9" r=".46"/>
<circle cx="21.6" cy="115.6" r=".46"/>
<circle cx="38.1" cy="121.9" r=".46"/>
<circle cx="21.6" cy="66" r=".46"/>
<circle cx="21.6" cy="73.7" r=".46"/>
<circle cx="74.9" cy="120.7" r=".46"/>
<circle cx="80" cy="120.7" r=".46"/>
<circle cx="80" cy="110.5" r=".46"/>
<circle cx="80" cy="108" r=".46"/>
<circle cx="68.6" cy="108" r=".46"/>
<circle cx="80" cy="26.7" r=".46"/>
<circle cx="68.6" cy="24.1" r=".46"/>
<circle cx="74.9" cy="78.7" r=".46"/>
<circle cx="68.6" cy="66" r=".46"/>
</g>
<g font-size="3.5" fill="#0000c2">
<text x="13.8" y="17.1">3.3V</text>
<text x="24.2" y="17.1">BUCK</text>
<text x="126.2" y="16.6">BOARD CONNECTORS</text>
<text x="183.1" y="17.4">PWR FLAGS</text>
<text x="183.4" y="38.2">LED INDICATORS</text>
<text x="13.4" y="59.1">12V</text>
<text x="22.6" y="59.1">BUCK</text>
<text x="126.2" y="90.3">BATTERY INPUT</text>
<text x="157.2" y="90.3">PROTECTION</text>
<text x="13.7" y="101">V_PIEZO</text>
<text x="31.1" y="101">BUCK</text>
</g>
<g font-size="2.8" fill="#840000">
<text x="178" y="190.9">Title:</text>
<text x="187.7" y="190.9">SWARM PWR</text>
<text x="208.8" y="190.9">BOARD</text>
</g>
<g font-size="2.1" fill="#840000">
<text x="178" y="178">By</text>
<text x="181.9" y="178">Samantha</text>
<text x="194.3" y="178">Chong</text>
<text x="178" y="184">Sheet:</text>
<text x="178" y="181.2">CAPSTONE</text>
<text x="178" y="186.7">File:</text>
<text x="184.1" y="186.7">PWR.kicad_sch</text>
<text x="178" y="196.9">KiCad</text>
<text x="178" y="194.1">Size:</text>
<text x="184.7" y="194.1">A4</text>
<text x="185.7" y="196.9">E.D.A.</text>
<text x="193.3" y="196.9">9.0.6</text>
<text x="200" y="194.1">Date:</text>
<text x="207" y="194.1">2026-03-08</text>
<text x="263" y="194.3">Rev:</text>
<text x="263" y="196.9">Id:</text>
<text x="267.1" y="196.9">1/1</text>
<text x="269.4" y="194.3">1</text>
</g>
<g font-size="1.8" fill="#840000">
<text x="35" y="11.9">1</text>
<text x="85" y="11.9">2</text>
<text x="135" y="11.9">3</text>
<text x="185" y="11.9">4</text>
<text x="235" y="11.9">5</text>
<text x="285" y="11.9">6</text>
<text x="10.3" y="35.9">A</text>
<text x="285.3" y="35.9">A</text>
<text x="80" y="40.7">R3</text>
<text x="80" y="46.8">43.2k</text>
<text x="80" y="82.7">R6</text>
<text x="10.3" y="85.9">B</text>
<text x="80" y="88.7">9.09k</text>
<text x="285.3" y="85.9">B</text>
<text x="80" y="124.6">R9</text>
<text x="80" y="130.7">N/A</text>
<text x="10.3" y="135.9">C</text>
<text x="285.3" y="135.9">C</text>
<text x="10.3" y="185.9">D</text>
<text x="285.3" y="185.9">D</text>
<text x="35" y="199.9">1</text>
<text x="85" y="199.9">2</text>
<text x="135" y="199.9">3</text>
<text x="185" y="199.9">4</text>
<text x="235" y="199.9">5</text>
<text x="285" y="199.9">6</text>
</g>
<g font-size="1.8" fill="#006464">
<text x="20" y="21.4">VIN</text>
<text x="43.4" y="21.2">LMR33630ADDA</text>
<text x="49.4" y="18.9">U1</text>
<text x="72.4" y="23.5">L1</text>
<text x="80.4" y="21.4">3.3V</text>
<text x="130.6" y="21.4">J1</text>
<text x="140.1" y="23.7">3.3V</text>
<text x="161.1" y="21.4">J2</text>
<text x="187.6" y="21.4">VIN</text>
<text x="194.6" y="21.4">PWR_FLAG</text>
<text x="207.4" y="21.4">3.3V</text>
<text x="219.1" y="21.4">12V</text>
<text x="228.7" y="21.4">V_Piezo</text>
<text x="240.8" y="21.4">+BATT</text>
<text x="15.1" y="26.8">C5</text>
<text x="25.4" y="26.8">C6</text>
<text x="43.7" y="25">VIN</text>
<text x="52.8" y="25">BOOT</text>
<text x="63.4" y="28">C8</text>
<text x="71.5" y="26">6.8u</text>
<text x="80" y="29.3">R2</text>
<text x="91.8" y="26.5">3.3V</text>
<text x="99.4" y="26.5">3.3V</text>
<text x="107.1" y="26.5">3.3V</text>
<text x="114.7" y="26.5">3.3V</text>
<text x="139.9" y="28.8">12V</text>
<text x="184.4" y="29.8">PWR_FLAG</text>
<text x="197.4" y="29.8">GND</text>
<text x="204.7" y="29.8">PWR_FLAG</text>
<text x="216.2" y="29.8">PWR_FLAG</text>
<text x="227.6" y="29.8">PWR_FLAG</text>
<text x="239" y="29.8">PWR_FLAG</text>
<text x="14" y="30.8">10u</text>
<text x="25.4" y="30.8">0.22u</text>
<text x="43.7" y="30.1">EN</text>
<text x="43.7" y="35.2">PG</text>
<text x="55" y="31.3">SW</text>
<text x="62.6" y="34.6">0.1u</text>
<text x="80" y="35.4">100k</text>
<text x="91.3" y="33.1">C1</text>
<text x="98.9" y="33.1">C2</text>
<text x="106.5" y="33.1">C3</text>
<text x="114.1" y="33.1">C4</text>
<text x="139.8" y="33.9">V_Piezo</text>
<text x="154.2" y="34.9">GND</text>
<text x="19.6" y="36.2">GND</text>
<text x="29.3" y="41">100k</text>
<text x="30.4" y="36.9">R1</text>
<text x="43.7" y="39">VCC</text>
<text x="51.7" y="40.1" transform="rotate(-90 51.7 40.1)">GND</text>
<text x="55.4" y="37.7">FB</text>
<text x="90.2" y="37.2">22u</text>
<text x="97.8" y="37.2">22u</text>
<text x="105.4" y="37.2">22u</text>
<text x="113.1" y="37.2">22u</text>
<text x="35.4" y="42">C7</text>
<text x="35.5" y="46.1">1u</text>
<text x="48.8" y="47.6">GND</text>
<text x="91.9" y="43.8">GND</text>
<text x="99.6" y="43.8">GND</text>
<text x="107.2" y="43.8">GND</text>
<text x="114.8" y="43.8">GND</text>
<text x="187.1" y="43">3.3V</text>
<text x="201.3" y="43">12V</text>
<text x="212.2" y="43">V_Piezo</text>
<text x="36.1" y="51.4">GND</text>
<text x="78" y="51.4">GND</text>
<text x="189.2" y="48.4">R10</text>
<text x="203.2" y="48.4">R11</text>
<text x="215.9" y="48.4">R12</text>
<text x="189.2" y="54.5">1k</text>
<text x="189.5" y="59.3">D1</text>
<text x="203.2" y="54.5">9.1k</text>
<text x="203.5" y="59.3">D2</text>
<text x="215.9" y="54.5">R</text>
<text x="216.2" y="59.3">D3</text>
<text x="20" y="63.3">VIN</text>
<text x="43.4" y="63.1">LMR33630ADDA</text>
<text x="49.4" y="60.8">U2</text>
<text x="72.4" y="65.4">L2</text>
<text x="80.7" y="63.3">12V</text>
<text x="191" y="61.8">GREEN</text>
<text x="205" y="61.8">BLUE</text>
<text x="217.7" y="61.8">BLUE</text>
<text x="13.9" y="68.7">C10</text>
<text x="25.4" y="68.7">C11</text>
<text x="43.7" y="66.9">VIN</text>
<text x="43.7" y="72">EN</text>
<text x="52.8" y="66.9">BOOT</text>
<text x="62.8" y="70">C12</text>
<text x="71.8" y="67.9">15u</text>
<text x="80" y="71.2">R4</text>
<text x="92.1" y="68.4">12V</text>
<text x="99.7" y="68.4">12V</text>
<text x="107.4" y="68.4">12V</text>
<text x="115" y="68.4">12V</text>
<text x="187.2" y="70.5">GND</text>
<text x="201.2" y="70.5">GND</text>
<text x="213.9" y="70.5">GND</text>
<text x="14" y="72.7">10u</text>
<text x="25.4" y="72.7">0.22u</text>
<text x="43.7" y="77.1">PG</text>
<text x="55" y="73.3">SW</text>
<text x="62.6" y="76.6">0.1u</text>
<text x="80" y="77.3">100k</text>
<text x="90.1" y="75">C14</text>
<text x="97.7" y="75">C15</text>
<text x="105.3" y="75">C16</text>
<text x="112.9" y="75">C17</text>
<text x="19.6" y="78.1">GND</text>
<text x="29.3" y="82.9">100k</text>
<text x="30.4" y="78.8">R5</text>
<text x="34.2" y="83.9">C18</text>
<text x="43.7" y="80.9">VCC</text>
<text x="51.7" y="82" transform="rotate(-90 51.7 82)">GND</text>
<text x="55.4" y="79.6">FB</text>
<text x="90.2" y="79.1">22u</text>
<text x="97.8" y="79.1">22u</text>
<text x="105.4" y="79.1">22u</text>
<text x="113.1" y="79.1">22u</text>
<text x="35.5" y="88">1u</text>
<text x="48.8" y="89.5">GND</text>
<text x="91.9" y="85.7">GND</text>
<text x="99.6" y="85.7">GND</text>
<text x="107.2" y="85.7">GND</text>
<text x="114.8" y="85.7">GND</text>
<text x="36.1" y="93.3">GND</text>
<text x="78" y="93.3">GND</text>
<text x="127.8" y="95.1">+BATT</text>
<text x="182.5" y="95.1">VIN</text>
<text x="137.2" y="98.9">F1</text>
<text x="154.9" y="98.9">D4</text>
<text x="169.5" y="97.9">C28</text>
<text x="20" y="105.3">VIN</text>
<text x="43.4" y="105">LMR33630ADDA</text>
<text x="49.4" y="102.7">U3</text>
<text x="72.4" y="107.3">L3</text>
<text x="78.8" y="105.3">V_Piezo</text>
<text x="133.4" y="105">H1</text>
<text x="137.4" y="103.2">MF-R300</text>
<text x="149.9" y="106.3">D5</text>
<text x="151.5" y="103.7">STPS5L40</text>
<text x="169.5" y="105.5">C29</text>
<text x="172.7" y="102.5">100uF</text>
<text x="13.9" y="110.6">C19</text>
<text x="25.4" y="110.6">C20</text>
<text x="43.7" y="108.8">VIN</text>
<text x="43.7" y="113.9">EN</text>
<text x="52.8" y="108.8">BOOT</text>
<text x="62.8" y="111.9">C21</text>
<text x="71.8" y="109.8">15u</text>
<text x="80" y="113.1">R7</text>
<text x="90.3" y="110.3">V_Piezo V_Piezo V_Piezo V_Piezo</text>
<text x="148.9" y="108.8">SMBJ18A</text>
<text x="172.7" y="110.3">2.2uF</text>
<text x="14" y="114.7">10u</text>
<text x="19.6" y="120">GND</text>
<text x="25.4" y="114.7">0.22u</text>
<text x="43.7" y="119">PG</text>
<text x="55" y="115.2">SW</text>
<text x="62.6" y="118.5">0.1u</text>
<text x="80" y="119.2">N/A</text>
<text x="90.1" y="116.9">C23</text>
<text x="97.7" y="116.9">C24</text>
<text x="105.3" y="116.9">C25</text>
<text x="112.9" y="116.9">C26</text>
<text x="128.8" y="117.4">GND</text>
<text x="139.7" y="115.2">H2</text>
<text x="29.3" y="124.8">100k</text>
<text x="30.4" y="120.8">R8</text>
<text x="34.2" y="125.8">C27</text>
<text x="43.7" y="122.8">VCC</text>
<text x="51.7" y="124" transform="rotate(-90 51.7 124)">GND</text>
<text x="55.4" y="121.5">FB</text>
<text x="90.2" y="121">22u</text>
<text x="97.8" y="121">22u</text>
<text x="105.4" y="121">22u</text>
<text x="113.1" y="121">22u</text>
<text x="35.5" y="129.9">1u</text>
<text x="48.8" y="131.4">GND</text>
<text x="91.9" y="127.6">GND</text>
<text x="99.6" y="127.6">GND</text>
<text x="107.2" y="127.6">GND</text>
<text x="114.8" y="127.6">GND</text>
<text x="36.1" y="135.2">GND</text>
<text x="78" y="135.2">GND</text>
</g>
<g font-size="1.8" fill="#a90000">
<text x="41.2" y="23.9">2</text>
<text x="59" y="23.9">7</text>
<text x="133.3" y="22.6">1</text>
<text x="163.8" y="22.6">1</text>
<text x="41.2" y="29">3</text>
<text x="133.3" y="25.1">2</text>
<text x="133.3" y="27.7">3</text>
<text x="163.8" y="25.1">2</text>
<text x="163.8" y="27.7">3</text>
<text x="41.2" y="34">4</text>
<text x="59" y="30.2">8</text>
<text x="133.3" y="30.2">4</text>
<text x="133.3" y="32.8">5</text>
<text x="133.3" y="35.3">6</text>
<text x="163.8" y="30.2">4</text>
<text x="163.8" y="32.8">5</text>
<text x="163.8" y="35.3">6</text>
<text x="41.2" y="37.8">6</text>
<text x="59" y="36.6">5</text>
<text x="133.3" y="37.8">7</text>
<text x="133.3" y="40.4">8</text>
<text x="163.8" y="37.8">7</text>
<text x="163.8" y="40.4">8</text>
<text x="50.5" y="42.6" transform="rotate(-90 50.5 42.6)">1</text>
<text x="132.7" y="45.5">10</text>
<text x="133.3" y="42.9">9</text>
<text x="163.2" y="45.5">10</text>
<text x="163.8" y="42.9">9</text>
<text x="132.7" y="48">11</text>
<text x="132.7" y="50.5">12</text>
<text x="132.7" y="53.1">13</text>
<text x="163.2" y="48">11</text>
<text x="163.2" y="50.5">12</text>
<text x="163.2" y="53.1">13</text>
<text x="132.7" y="55.6">14</text>
<text x="132.7" y="58.2">15</text>
<text x="163.2" y="55.6">14</text>
<text x="163.2" y="58.2">15</text>
<text x="41.2" y="65.8">2</text>
<text x="59" y="65.8">7</text>
<text x="132.7" y="60.7">16</text>
<text x="132.7" y="63.2">17</text>
<text x="132.7" y="65.8">18</text>
<text x="163.2" y="60.7">16</text>
<text x="163.2" y="63.2">17</text>
<text x="163.2" y="65.8">18</text>
<text x="41.2" y="70.9">3</text>
<text x="132.7" y="68.3">19</text>
<text x="132.7" y="70.9">20</text>
<text x="163.2" y="68.3">19</text>
<text x="163.2" y="70.9">20</text>
<text x="41.2" y="75.9">4</text>
<text x="59" y="72.1">8</text>
<text x="132.7" y="73.4">21</text>
<text x="132.7" y="75.9">22</text>
<text x="163.2" y="73.4">21</text>
<text x="163.2" y="75.9">22</text>
<text x="41.2" y="79.8">6</text>
<text x="59" y="78.5">5</text>
<text x="132.7" y="78.5">23</text>
<text x="132.7" y="81">24</text>
<text x="163.2" y="78.5">23</text>
<text x="163.2" y="81">24</text>
<text x="50.5" y="84.5" transform="rotate(-90 50.5 84.5)">1</text>
<text x="41.2" y="107.7">2</text>
<text x="59" y="107.7">7</text>
<text x="41.2" y="112.8">3</text>
<text x="41.2" y="117.9">4</text>
<text x="59" y="114">8</text>
<text x="41.2" y="121.7">6</text>
<text x="59" y="120.4">5</text>
<text x="50.5" y="126.4" transform="rotate(-90 50.5 126.4)">1</text>
</g>
<g font-size="1.8" fill="#0000c2">
<text x="91.4" y="21.9">Decoupling</text>
<text x="91.4" y="24">Place</text>
<text x="97.9" y="24">according</text>
<text x="103.1" y="21.9">Caps</text>
<text x="108.4" y="24">to</text>
<text x="111.4" y="24">data</text>
<text x="116.7" y="24">sheets</text>
<text x="91.4" y="63.9">Decoupling</text>
<text x="91.4" y="65.9">Place</text>
<text x="97.9" y="65.9">according</text>
<text x="103.1" y="63.9">Caps</text>
<text x="108.4" y="65.9">to</text>
<text x="111.4" y="65.9">data</text>
<text x="116.7" y="65.9">sheets</text>
<text x="91.4" y="105.8">Decoupling</text>
<text x="91.4" y="107.8">Place</text>
<text x="97.9" y="107.8">according</text>
<text x="103.1" y="105.8">Caps</text>
<text x="108.4" y="107.8">to</text>
<text x="111.4" y="107.8">data</text>
<text x="116.7" y="107.8">sheets</text>
</g>
<g font-size="1.8" fill="#0f0f0f">
<text x="168.7" y="22.5">PG_3.3V</text>
<text x="166.6" y="27.6">PG_VPiezo</text>
<text x="169.3" y="25.1">PG_12V</text>
<text x="14" y="37.8">PG_3.3V</text>
<text x="14" y="79.7">PG_12V</text>
<text x="14" y="121.6">PG_VPiezo</text>
</g>
<g font-size="1.8" fill="#989898">
<text x="72.2" y="30.6">C9</text>
<text x="73.4" y="34.6">C</text>
<text x="71" y="72.5">C13</text>
<text x="73.4" y="76.6">C</text>
<text x="71" y="114.4">C22</text>
<text x="73.4" y="118.5">C</text>
</g>
<g font-size=".9" fill="#0000c2">
<text x="80.6" y="36.6">1%</text>
<text x="82.8" y="36.6">TOL</text>
<text x="80.6" y="48">1%</text>
<text x="82.8" y="48">TOL</text>
<text x="80.6" y="78.5">1%</text>
<text x="82.8" y="78.5">TOL</text>
<text x="80.6" y="90">1%</text>
<text x="82.8" y="90">TOL</text>
<text x="80.6" y="120.4">1%</text>
<text x="82.8" y="120.4">TOL</text>
<text x="80.6" y="131.9">1%</text>
<text x="82.8" y="131.9">TOL</text>
</g>
</svg>
